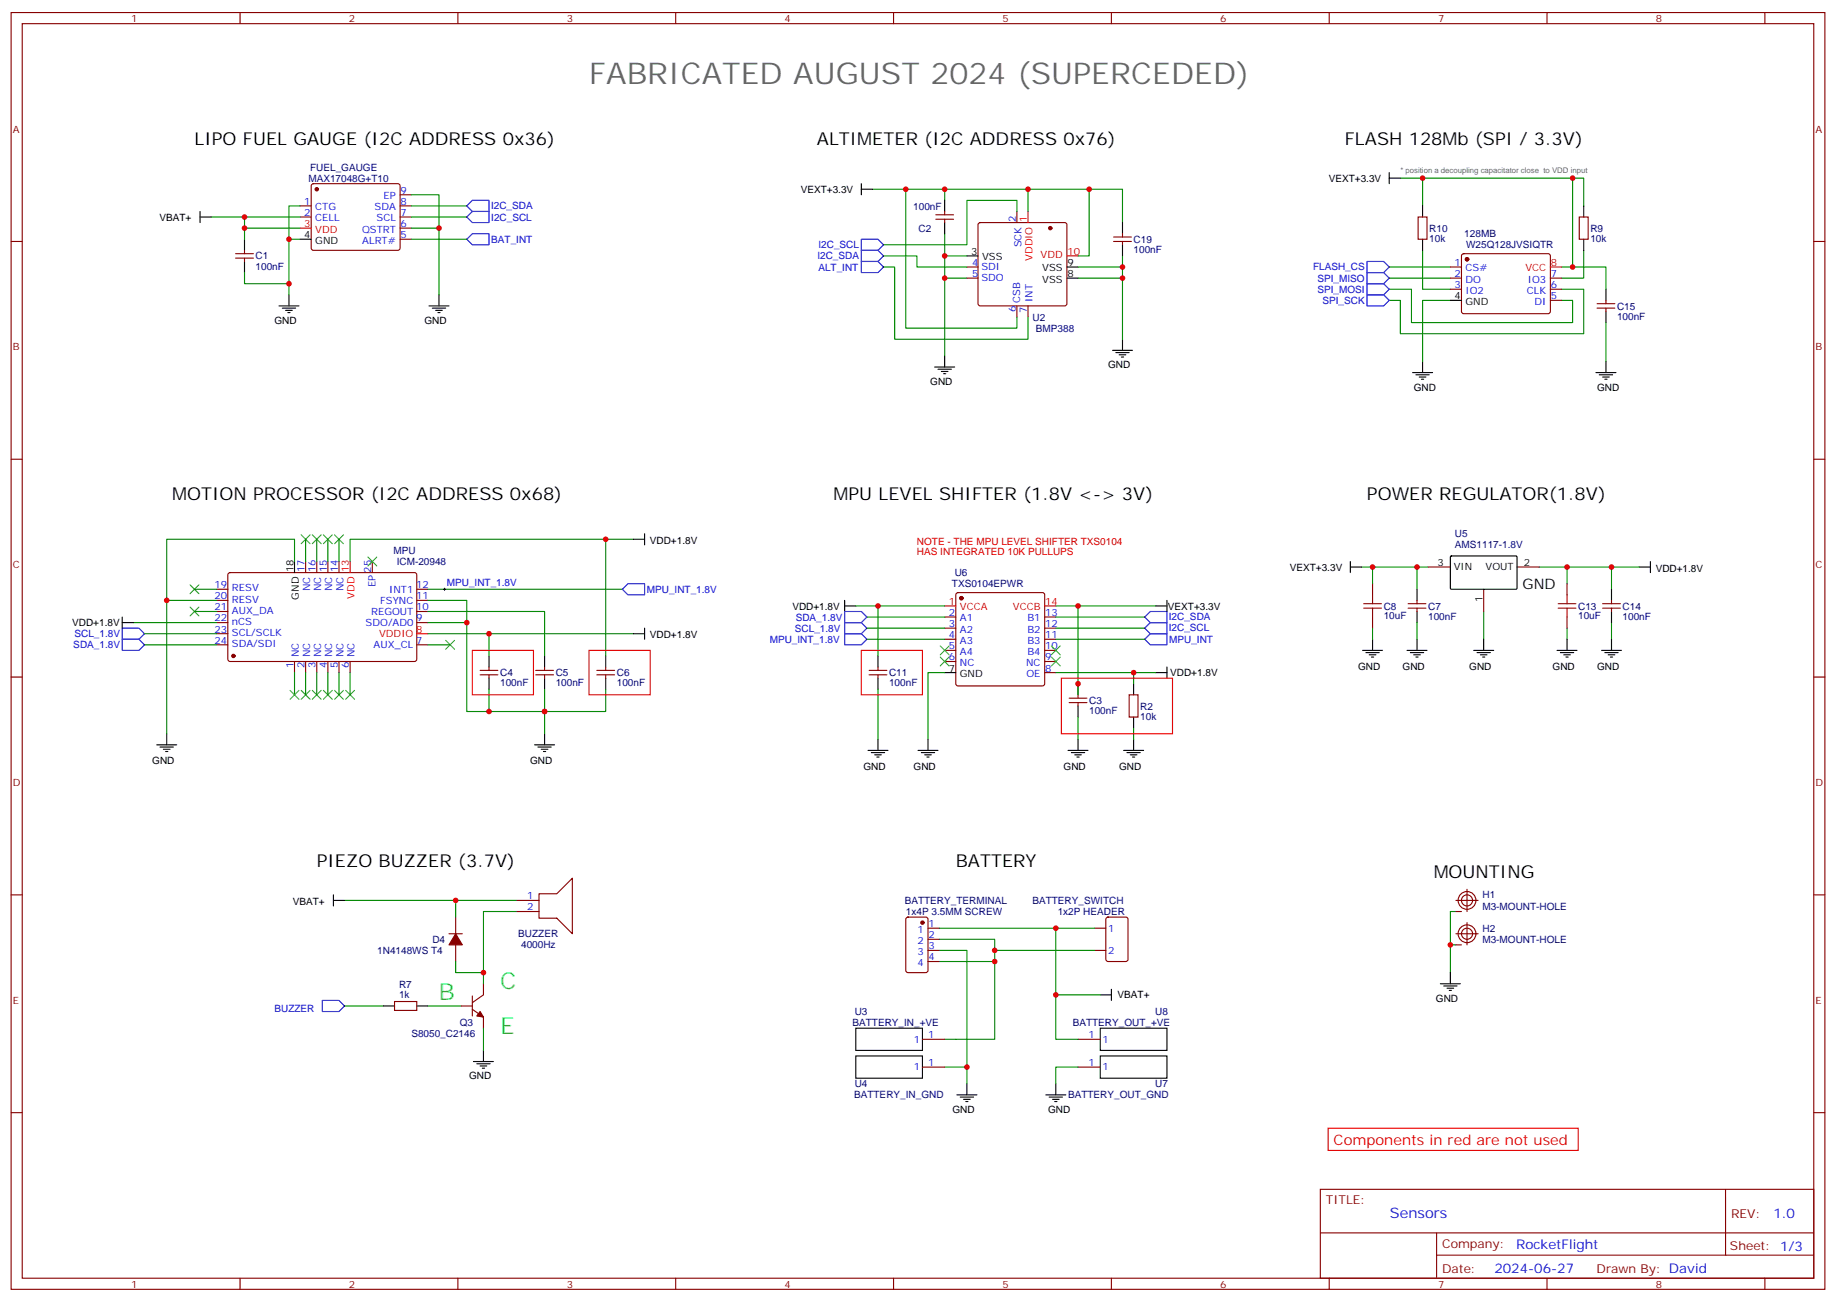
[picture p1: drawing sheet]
<svg xmlns="http://www.w3.org/2000/svg" width="583mm" height="413mm" viewBox="0 0 583 413" stroke-linecap="round" stroke-linejoin="round" font-family="sans-serif">
<g fill="none" stroke="#870000" stroke-width=".35">
<path d="M3.5 4h575.8v405.3h-575.8zM7.1 7.5h568.6v398.3h-568.6zM76.2 4v3.5M145.3 4v3.5M214.5 4v3.5M283.6 4v3.5M352.8 4v3.5M421.9 4v3.5M491.1 4v3.5M560.2 4v3.5M99 58.5l.5-.2h26.8l.5 .2 .2 .5-.1 20-.6 .5-27.1-.1-.4-.6v-19.8zM3.5 76.7h3.6"/>
<path d="M77.6 79.5v1M95.2 65.4h3.6M95.2 68.9h3.6M127 65.4h3.5M127 68.9h3.5M127 76h3.5M127 72.4h3.5M127 61.8h3.5M297 68.2h5.7M297 69.6h5.7M299.9 67.1v1.1M299.9 69.6v1.1"/>
<path d="M310.7 70.9l.4-.2h26.9l.5 .2 .2 .5v25l-.3 .5-.4 .2h-26.9l-.4-.2-.3-.5v-25zM322.8 67.1v3.6M353.5 76.7h5.6M353.5 75.2h5.6M356.3 74.2v1M356.3 76.7v1M450.1 68.9h2.9v7.1h-2.9zM501.3 68.9h2.8v7.1h-2.8zM575.7 76.7h3.6M74.8 80.5h5.6M74.8 82h5.6M77.6 82v1"/>
<path d="M306.9 84.8h3.5M306.9 88.3h3.5M322.8 97.1v3.5M326.3 97.1v3.5M460.4 84.8h3.5M460.4 88.3h3.5M460.4 91.8h3.5M464.1 80.7l.5-.2 27.1 .1 .4 .6v18l-.7 .4-27.1-.1-.4-.6v-17.7zM492.1 88.3h3.6M492.1 91.8h3.6M492.1 95.4h3.6M506.9 97.8h5.7"/>
<path d="M506.9 96.4h5.7M509.8 95.4v1M509.8 97.8v1.1M3.5 145.8h3.6M575.7 145.8h3.6M97 178.3v3.5M100.5 178.3v3.5M104.1 178.3v3.5M107.6 178.3v3.5M118.2 178.3v3.5M68.8 197.7h3.5M68.8 194.1h3.5"/>
<path d="M68.8 190.6h3.5M68.8 187.1h3.5M72.6 182l.4-.2h58.9l.4 .7-.1 27.1-.6 .4-58.8-.1-.5-.6v-26.8zM132.3 197.7h3.5M132.3 194.1h3.5M132.3 190.6h3.5M132.3 187.1h3.5M299.9 195.9h3.5M299.9 199.4h3.5M303.6 188.3l.5-.2h26.8l.5 .2 .2 .5v28.3l-.2 .5-.5 .2h-26.8l-.5-.3-.2-.4v-28.3zM331.6 195.9h3.5M331.6 199.4h3.5"/>
<path d="M435.7 185.3v3.5M435.7 195.9v3.5M447 193.1h5.6M447 191.7h5.6M449.8 190.6v1.1M449.8 193.1v1M453.3 180h7.1M471 187.1v7M481.5 180h7.1M497.4 185.3v3.5M497.4 195.9v3.5M508.7 193.1h5.6"/>
<path d="M508.7 191.7h5.6M511.5 190.6v1.1M511.5 193.1v1M3.5 214.9h3.6M68.8 204.7h3.5M68.8 201.2h3.5M93.5 210v3.5M97 210v3.5M100.5 210v3.5M104.1 210v3.5M107.6 210v3.5M111.1 210v3.5"/>
<path d="M132.3 204.7h3.5M152.4 214.2h5.6M152.4 212.8h5.6M155.2 211.8v1M155.2 214.2v1.1M170 214.2h5.7M170 212.8h5.7M172.9 211.8v1M172.9 214.2v1.1M189.4 214.2h5.7M189.4 212.8h5.7M192.3 211.8v1"/>
<path d="M192.3 214.2v1.1M275.9 214.2h5.6M275.9 212.8h5.6M278.7 211.8v1M278.7 214.2v1.1M299.9 203h3.5M299.9 206.5h3.5M299.9 210h3.5M331.6 203h3.5M331.6 206.5h3.5M331.6 210h3.5M331.6 213.5h3.5"/>
<path d="M575.7 214.9h3.6M339.4 221.7h5.6M339.4 223.1h5.6M342.2 220.6v1.1M342.2 223.1v1M358.4 220.6h2.8v7h-2.8zM3.5 284.1h3.6M142.5 296.4h4.3M144.6 291.1v5.3M144.6 300v5.3M164 289.4h7.1M164 285.9h7.1"/>
<path d="M171.1 283.7h5.6l5-4.9v17.6l-5-4.9h-5.6zM287.7 291.4l.5-.3h5.7l.6 .5 .1 16.5-.5 .6-5.9 .1-.6-.5-.1-16.4zM294.6 294.7h3.5M294.6 298.2h3.5M347.5 294.7h3.5M351.2 291.4l.5-.3h5.7l.6 .5 .1 13-.5 .6-5.9 .1-.6-.5-.1-12.9zM462.1 296.4h7.1M462.1 289.4h1.8M462.1 285.9h7.1M462.1 300h1.8M465.7 282.3v7.1M465.7 292.9v7.1"/>
<path d="M575.7 284.1h3.6M125.2 318h7.1v2.8h-7.1zM146.4 319.4h3.5M149.9 316.2v6.3M153.5 312.3v3.5l-3.6 2.5M294.6 301.7h3.5M294.6 305.3h3.5M347.5 301.7h3.5M149.9 320.4l3.6 2.5v3.5M292.8 330h7.1M292.8 338.8h7.1M342.2 330h7"/>
<path d="M342.2 338.8h7M3.5 353.2h3.6M575.7 353.2h3.6M419.1 377.6h156.6v28.2h-156.6zM547.7 377.6v20.9M419.1 391.4h156.5M456 398.5h119.6M456 391.4v14.1M76.2 405.8v3.5M145.3 405.8v3.5M214.5 405.8v3.5M283.6 405.8v3.5"/>
<path d="M352.8 405.8v3.5M421.9 405.8v3.5M491.1 405.8v3.5M560.2 405.8v3.5"/>
<circle cx="465.7" cy="285.9" r="2.82"/>
<circle cx="465.7" cy="296.4" r="2.82"/>
<circle cx="465.7" cy="285.9" r="1.76"/>
<circle cx="465.7" cy="296.4" r="1.76"/>
</g>
<g fill="#870000" stroke="#870000" stroke-width=".35">
<path d="M152.4 321.1l1.1 1.8-2.2-.4z"/>
<path d="M144.6 296.4l2.2 3.6h-4.3z"/>
<circle cx="100.5" cy="60.1" r=".53"/>
<circle cx="74.1" cy="208.2" r=".53"/>
<circle cx="465.7" cy="82.3" r=".53"/>
<circle cx="333.4" cy="72.4" r=".53"/>
<circle cx="292.8" cy="292.9" r=".53"/>
<circle cx="305.2" cy="189.9" r=".53"/>
</g>
<g fill="none" stroke="#f00" stroke-width=".35">
<path d="M95.2 72.4h3.6M326.3 67.1v3.6M338.7 81.2h3.5M492.1 84.8h3.6M111.1 178.3v3.5M299.9 192.4h3.5M331.6 192.4h3.5M132.3 201.2h3.5M149.9 206.5h19.4v14.1h-19.4zM187 206.5h19.4v14.1h-19.4zM273.4 206.5h19.4v14.1h-19.4zM336.9 215.3h35.3v17.6h-35.3z"/>
<path d="M421.6 358.2h79.3v7h-79.3z"/>
</g>
<g fill="none" stroke="#000" stroke-width=".35">
<path d="M273.4 58.3v3.5M441 56.6h3.5M441 54.8v3.5M63.5 68.9h3.5M63.5 67.1v3.6M77.6 76v3.5M95.2 76h3.6M273.4 60.1h3.5M299.9 63.6v3.5M299.9 70.7v3.5M356.3 70.7v3.5M356.3 77.7v3.5"/>
<path d="M451.6 65.4v3.5M451.6 76v3.5M502.7 65.4v3.5M502.7 76v3.5M77.6 83v3.5M88.5 97.1h6.4M89.6 97.8h4.2M90.7 98.5h2.1M91.4 99.2h.7M91.7 93.6v3.5M136.2 97.1h6.3M137.2 97.8h4.3"/>
<path d="M138.3 98.5h2.1M139 99.2h.7M139.3 93.6v3.5M306.9 81.2h3.5M338.7 88.3h3.5M338.7 84.8h3.5M460.4 95.4h3.5M509.8 91.8v3.6M509.8 98.9v3.5M296.7 116.5h6.3M297.7 117.2h4.3M298.8 117.9h2.1"/>
<path d="M299.5 118.6h.7M299.9 113v3.5M353.1 111.2h6.4M354.2 111.9h4.2M355.2 112.6h2.2M356 113.3h.7M356.3 107.7v3.5M448.4 118.3h6.3M449.4 119h4.3M450.5 119.7h2.1M451.6 114.8v3.5M506.6 118.3h6.3"/>
<path d="M507.6 119h4.3M508.7 119.7h2.1M509.8 114.8v3.5M451.2 120.4h.7M509.4 120.4h.7M93.5 178.3v3.5M201.1 171.2h3.5M204.6 169.4v3.6M428.6 178.3v3.5M460.4 176.7l.3-.2h20.7l.1 .3v10.1l-.3 .2-20.7-.1-.1-.3zM523.9 178.3v3.5M38.8 197.7h3.5"/>
<path d="M38.8 195.9v3.5M204.6 199.4v3.6M268.1 192.4h3.5M268.1 190.6v3.5M366.9 192.4h3.5M370.4 190.6v3.5M428.6 180h3.6M449.8 187.1v3.5M449.8 194.1v3.6M511.5 187.1v3.5M511.5 194.1v3.6M520.3 180h3.6"/>
<path d="M155.2 208.2v3.6M155.2 215.3v3.5M172.9 208.2v3.6M172.9 215.3v3.5M192.3 208.2v3.6M192.3 215.3v3.5M201.1 201.2h3.5M278.7 208.2v3.6M278.7 215.3v3.5M299.9 213.5h3.5M342.2 217.1v3.5M359.8 217.1v3.5"/>
<path d="M366.9 213.5h3.5M370.4 211.8v3.5M432.5 206.5h6.4M433.6 207.2h4.2M434.6 207.9h2.1M435.3 208.6h.7M435.7 203v3.5M446.6 206.5h6.4M447.7 207.2h4.2M448.7 207.9h2.1M449.4 208.6h.7M449.8 203v3.5"/>
<path d="M467.8 206.5h6.3M468.8 207.2h4.3M469.9 207.9h2.1M470.6 208.6h.7M471 203v3.5M494.2 206.5h6.4M495.3 207.2h4.2M496.4 207.9h2.1M497.1 208.6h.7M497.4 203v3.5M508.4 206.5h6.3M509.4 207.2h4.2"/>
<path d="M510.5 207.9h2.1M511.2 208.6h.7M511.5 203v3.5M49.7 236.5h6.4M50.8 237.2h4.2M51.9 237.9h2.1M52.6 238.6h.7M52.9 232.9v3.6M169.7 236.5h6.3M170.7 237.2h4.3M171.8 237.9h2.1M172.5 238.6h.7"/>
<path d="M172.9 232.9v3.6M275.5 238.2h6.4M276.6 238.9h4.2M277.6 239.6h2.2M278.7 234.7v3.5M291.4 238.2h6.3M292.5 238.9h4.2M293.5 239.6h2.1M294.6 234.7v3.5M339 238.2h6.4M340.1 238.9h4.2M341.1 239.6h2.2"/>
<path d="M342.2 224.1v3.5M342.2 234.7v3.5M356.7 238.2h6.3M357.7 238.9h4.2M358.8 239.6h2.1M359.8 227.6v3.6M359.8 234.7v3.5M278.3 240.3h.7M294.2 240.3h.7M341.8 240.3h.7M359.5 240.3h.7M105.8 285.9h3.6"/>
<path d="M105.8 284.1v3.5M121.7 319.4h3.5M132.3 319.4h3.5M349.2 315.8h3.6M352.8 314.1v3.5M457.2 312.3h6.3M458.3 313h4.2M459.3 313.7h2.1M460 314.4h.7M460.4 308.8v3.5M150.3 337h6.3M151.3 337.7h4.3"/>
<path d="M152.4 338.4h2.1M153.1 339.1h.7M153.5 333.5v3.5M271.6 326.4h21.2v7.1h-21.2zM271.6 335.2h21.2v7.1h-21.2zM349.2 335.2h21.2v7.1h-21.2zM349.2 326.4h21.2v7.1h-21.2zM303.7 347.6h6.4M304.8 348.3h4.2M305.9 349h2.1M306.6 349.7h.7M306.9 344.1v3.5"/>
<path d="M332 347.6h6.3M333 348.3h4.3M334.1 349h2.1M334.8 349.7h.7M335.1 344.1v3.5"/>
</g>
<g fill="none" stroke="#008700" stroke-width=".35">
<path d="M444.5 56.6h54.7v28.2h-3.5M451.6 56.6v8.8M499.2 56.6h3.5v8.8M67 68.9h10.6M77.6 72.4h17.6M95.2 68.9h-17.6v7.1M95.2 76h-3.5v17.6M95.2 65.4h-3.5v10.6M130.5 72.4h8.8v21.2M130.5 61.8h8.8v10.6M130.5 68.9h17.7M130.5 76h17.7"/>
<path d="M130.5 65.4h17.7M276.9 60.1h10.6v44.1h35.3v-3.6M287.5 60.1h12.4v3.5M299.9 74.2v7h7M299.9 60.1h26.4v7M322.8 67.1v-3.5h-15.9v14.1h-26.4M326.3 60.1h30v10.6M345.7 60.1v21.1h-3.5M451.6 79.5v12.3h8.8M502.7 79.5v8.8h-7M77.6 86.5v3.6h14.1M280.5 84.8h3.5v22.9h42.3v-7.1"/>
<path d="M280.5 81.2h10.5v3.6h15.9M299.9 88.3h7M299.9 81.2v31.8M342.2 88.3h14.1M356.3 81.2v3.6h-14.1M356.3 84.8v22.9M441 91.8h7v10.6h51.2v-7h-3.5M441 88.3h19.4M441 84.8h19.4M460.4 95.4h-8.8v19.4M495.7 91.8h7v14.1h-58.2v-10.5h-3.5M499.2 84.8h10.6v7"/>
<path d="M509.8 102.4v12.4M93.5 178.3v-7.1h-40.6v19.4M97 171.2v7.1M100.5 171.2v7.1M104.1 171.2v7.1M107.6 171.2v7.1M192.3 171.2v37M201.1 171.2h-90v7.1M42.3 197.7h26.5M61.7 194.1h7.1M61.7 187.1h7.1M68.8 190.6h-15.9v42.3"/>
<path d="M135.8 197.7h12.4v28.2h7M135.8 190.6h12.4v7.1M135.8 194.1h37.1v14.1M135.8 187.1h61.8M271.6 192.4h28.3M275.2 195.9h24.7M275.2 199.4h24.7M278.7 192.4v15.8M335.1 192.4h31.8M335.1 195.9h28.3M335.1 199.4h28.3M342.2 192.4v28.2"/>
<path d="M432.2 180h21.1M435.7 180v5.3M435.7 199.4v3.6M449.8 180v7.1M449.8 197.7v5.3M471 194.1v8.9M488.6 180h31.7M497.4 180v5.3M497.4 199.4v3.6M511.5 180v7.1M511.5 197.7v5.3M45.9 204.7h22.9"/>
<path d="M45.9 201.2h22.9M93.5 213.5v7.1M97 213.5v7.1M100.5 213.5v7.1M104.1 213.5v7.1M107.6 213.5v7.1M111.1 213.5v7.1M135.8 201.2h19.4v7M135.8 204.7h7.1M155.2 218.8v7.1h17.7v7M155.2 201.2h45.9M172.9 218.8v7.1h19.4v-7.1"/>
<path d="M275.2 203h24.7M278.7 218.8v15.9M299.9 213.5h-5.3v21.2M335.1 203h28.3M335.1 213.5h31.8M359.8 213.5v3.6M342.2 227.6v7.1M359.8 231.2v3.5M109.4 285.9h54.6M144.6 285.9v5.2M164 289.4h-10.5v22.9M298.1 298.2h17.6v7.1"/>
<path d="M298.1 294.7h49.4M335.1 294.7v35.3h7.1M460.4 300h1.7M462.1 289.4h-1.7v19.4M109.4 319.4h12.3M135.8 319.4h10.6M144.6 305.3v3.5h8.9M298.1 305.3h17.6v24.7h-15.8M298.1 301.7h8.8v37.1M315.7 301.7h31.8M335.1 315.8h14.1M153.5 326.4v7.1"/>
<path d="M299.9 338.8h7v5.3M342.2 338.8h-7.1v5.3"/>
</g>
<g fill="none" stroke="#00f" stroke-width=".35">
<path d="M148.2 68.9l1.7-1.8h5.3v3.6h-5.3zM148.2 76l1.7-1.8h5.3v3.5h-5.3zM149.9 63.6h5.3v3.5h-5.3l-1.7-1.7zM273.4 79.5h5.3l1.8 1.7-1.8 1.8h-5.3zM273.4 76h5.3l1.8 1.7-1.8 1.8h-5.3zM273.4 83h5.3l1.8 1.8-1.8 1.7h-5.3zM433.9 93.6h5.3l1.8 1.8-1.8 1.7h-5.3zM433.9 83h5.3l1.8 1.8-1.8 1.7h-5.3zM433.9 86.5h5.3l1.8 1.8-1.8 1.8h-5.3zM433.9 90.1h5.3l1.8 1.7-1.8 1.8h-5.3zM38.8 199.4h5.3l1.8 1.8-1.8 1.8h-5.3zM197.6 187.1l1.7-1.8h5.3v3.5h-5.3z"/>
<path d="M268.1 197.7h5.3l1.8 1.7-1.8 1.8h-5.3zM268.1 194.1h5.3l1.8 1.8-1.8 1.8h-5.3zM363.4 199.4l1.7-1.7h5.3v3.5h-5.3zM365.1 194.1h5.3v3.6h-5.3l-1.7-1.8zM38.8 203h5.3l1.8 1.7-1.8 1.8h-5.3zM268.1 201.2h5.3l1.8 1.8-1.8 1.7h-5.3zM363.4 203l1.7-1.8h5.3v3.5h-5.3zM102.3 317.6h5.3l1.8 1.8-1.8 1.7h-5.3z"/>
</g>
<g fill="none" stroke="#3c3" stroke-width=".35">
<path d="M95.6 169.8l2.8 2.8M98.4 169.8l-2.8 2.8M99.1 169.8l2.9 2.8M102 169.8l-2.9 2.8M102.7 169.8l2.8 2.8M105.5 169.8l-2.8 2.8M106.2 169.8l2.8 2.8M109 169.8l-2.8 2.8M116.8 176.8l2.8 2.9M119.6 176.8l-2.8 2.9M60.3 192.7l2.8 2.8M60.3 185.7l2.8 2.8"/>
<path d="M63.1 192.7l-2.8 2.8M63.1 185.7l-2.8 2.8M92.1 219.2l2.8 2.8M94.9 219.2l-2.8 2.8M95.6 219.2l2.8 2.8M98.4 219.2l-2.8 2.8M99.1 219.2l2.9 2.8M102 219.2l-2.9 2.8M102.7 219.2l2.8 2.8M105.5 219.2l-2.8 2.8M106.2 219.2l2.8 2.8M109 219.2l-2.8 2.8"/>
<path d="M109.7 219.2l2.8 2.8M112.5 219.2l-2.8 2.8M141.5 203.3l2.8 2.8M144.3 203.3l-2.8 2.8M298.4 205.1l2.9 2.8M298.4 208.6l2.9 2.8M301.3 205.1l-2.9 2.8M301.3 208.6l-2.9 2.8M333.7 205.1l2.8 2.8M333.7 208.6l2.8 2.8M336.5 205.1l-2.8 2.8M336.5 208.6l-2.8 2.8"/>
</g>
<path d="M140.8 187.1h.7M141.1 186.7v.7" fill="none" stroke="#000" stroke-width=".32"/>
<path d="M432.9 193.1h5.6M432.9 191.7h5.6M435.7 188.8v2.9M435.7 193.1v2.8M494.6 193.1h5.6M494.6 191.7h5.6M497.4 188.8v2.9M497.4 193.1v2.8" fill="none" stroke="#a10000" stroke-width=".35"/>
<g fill="#c00">
<circle cx="77.6" cy="72.4" r=".88"/>
<circle cx="91.7" cy="90.1" r=".88"/>
<circle cx="91.7" cy="76" r=".88"/>
<circle cx="77.6" cy="68.9" r=".88"/>
<circle cx="139.3" cy="72.4" r=".88"/>
<circle cx="52.9" cy="190.6" r=".88"/>
<circle cx="155.2" cy="201.2" r=".88"/>
<circle cx="451.6" cy="56.6" r=".88"/>
<circle cx="499.2" cy="56.6" r=".88"/>
<circle cx="153.5" cy="308.8" r=".88"/>
<circle cx="144.6" cy="285.9" r=".88"/>
<circle cx="155.2" cy="225.9" r=".88"/>
<circle cx="148.2" cy="197.7" r=".88"/>
<circle cx="356.3" cy="84.8" r=".88"/>
<circle cx="356.3" cy="88.3" r=".88"/>
<circle cx="299.9" cy="88.3" r=".88"/>
<circle cx="299.9" cy="81.2" r=".88"/>
<circle cx="299.9" cy="60.1" r=".88"/>
<circle cx="287.5" cy="60.1" r=".88"/>
<circle cx="326.3" cy="60.1" r=".88"/>
<circle cx="345.7" cy="60.1" r=".88"/>
<circle cx="499.2" cy="84.8" r=".88"/>
<circle cx="497.4" cy="180" r=".88"/>
<circle cx="511.5" cy="180" r=".88"/>
<circle cx="460.4" cy="300" r=".88"/>
<circle cx="278.7" cy="192.4" r=".88"/>
<circle cx="342.2" cy="192.4" r=".88"/>
<circle cx="359.8" cy="213.5" r=".88"/>
<circle cx="172.9" cy="225.9" r=".88"/>
<circle cx="192.3" cy="171.2" r=".88"/>
<circle cx="449.8" cy="180" r=".88"/>
<circle cx="435.7" cy="180" r=".88"/>
<circle cx="342.2" cy="217.1" r=".88"/>
<circle cx="315.7" cy="305.3" r=".88"/>
<circle cx="306.9" cy="338.8" r=".88"/>
<circle cx="335.1" cy="294.7" r=".88"/>
<circle cx="315.7" cy="301.7" r=".88"/>
<circle cx="335.1" cy="315.8" r=".88"/>
</g>
<text font-size="9.5" fill="#666" x="187" y="26.6">FABRICATED AUGUST 2024 (SUPERCEDED)</text>
<g font-size="7.4" fill="#0f6">
<text x="139.3" y="317.6">B</text>
<text x="158.7" y="314.1">C</text>
<text x="158.7" y="328.2">E</text>
</g>
<g font-size="5.6">
<text x="61.7" y="46">LIPO FUEL GAUGE (I2C ADDRESS 0x36)</text>
<text x="259.3" y="46">ALTIMETER (I2C ADDRESS 0x76)</text>
<text x="426.9" y="46">FLASH 128Mb (SPI / 3.3V)</text>
<text x="54.7" y="158.9">MOTION PROCESSOR (I2C ADDRESS 0x68)</text>
<text x="264.6" y="158.9">MPU LEVEL SHIFTER (1.8V &lt;-&gt; 3V)</text>
<text x="433.9" y="158.9">POWER REGULATOR(1.8V)</text>
<text x="100.5" y="275.3">PIEZO BUZZER (3.7V)</text>
<text x="303.4" y="275.3">BATTERY</text>
<text x="455.1" y="278.8">MOUNTING</text>
</g>
<text font-size="4.6" x="483.3" y="187.1">GND</text>
<text font-size="4.6" fill="#f00" x="423.3" y="363.5">Components in red are not used</text>
<text font-size="4.6" fill="#00f" x="441.2" y="386.6">Sensors</text>
<g font-size="4.2" fill="#00f">
<text x="562.9" y="386.8">1.0</text>
<text x="481.3" y="396.4">RocketFlight</text>
<text x="474.4" y="404.2">2024-06-27</text>
</g>
<g font-size="3.9" fill="#800">
<text x="420.9" y="382.2">TITLE:</text>
<text x="549.5" y="386.8">REV:</text>
<text x="457.8" y="396.4">Company:</text>
<text x="549.1" y="397">Sheet: 1/3</text>
<text x="457.8" y="404">Date:</text>
<text x="506.8" y="404.1">Drawn By: David</text>
</g>
<g font-size="3.2" fill="#800">
<text x="41.6" y="7">1</text>
<text x="110.8" y="7">2</text>
<text x="179.9" y="7">3</text>
<text x="249.1" y="7">4</text>
<text x="318.2" y="7">5</text>
<text x="387.3" y="7">6</text>
<text x="456.5" y="7">7</text>
<text x="525.6" y="7">8</text>
<text x="4.1" y="42.1">A</text>
<text x="576.3" y="42.1">A</text>
<text x="4.1" y="111.2">B</text>
<text x="576.3" y="111.2">B</text>
<text x="4.1" y="180.4">C</text>
<text x="576.3" y="180.4">C</text>
<text x="4.1" y="249.5">D</text>
<text x="576.3" y="249.5">D</text>
<text x="4.1" y="318.7">E</text>
<text x="576.3" y="318.7">E</text>
<text x="41.6" y="408.8">1</text>
<text x="110.8" y="408.8">2</text>
<text x="179.9" y="408.8">3</text>
<text x="249.1" y="408.8">4</text>
<text x="318.2" y="408.8">5</text>
<text x="387.3" y="408.8">6</text>
<text x="456.5" y="408.8">7</text>
<text x="525.6" y="408.8">8</text>
</g>
<g font-size="3.2" fill="#000080">
<text x="97.9" y="57.7">MAX17048G+T10</text>
<text x="98.4" y="54.2">FUEL_GAUGE</text>
<text x="289.9" y="66.5">100nF</text>
<text x="291.5" y="73.6">C2</text>
<text x="359.8" y="77.1">C19</text>
<text x="453.7" y="76.7">10k</text>
<text x="453.7" y="73.6">R10</text>
<text x="464.8" y="75.3">128MB</text>
<text x="504.8" y="76.7">10k</text>
<text x="504.8" y="73.6">R9</text>
<text x="81.1" y="82.4">C1</text>
<text x="359.8" y="80.3">100nF</text>
<text x="465.4" y="78.8">W25Q128JVSIQTR</text>
<text x="81.1" y="85.6">100nF</text>
<text x="327.7" y="101.8">U2</text>
<text x="513.3" y="101.5">100nF</text>
<text x="513.3" y="98.3">C15</text>
<text x="328.8" y="105.3">BMP388</text>
<text x="461.8" y="170.6">U5</text>
<text x="124.9" y="175.9">MPU</text>
<text x="125.9" y="179.4">ICM-20948</text>
<text x="461.8" y="174.1">AMS1117-1.8V</text>
<text x="303" y="182.9">U6</text>
<text x="302.2" y="186.5">TXS0104EPWR</text>
<text x="439.2" y="196.7">10uF</text>
<text x="439.2" y="193.5">C8</text>
<text x="453.3" y="196.7">100nF</text>
<text x="453.3" y="193.5">C7</text>
<text x="500.9" y="196.7">10uF</text>
<text x="500.9" y="193.5">C13</text>
<text x="515.1" y="196.7">100nF</text>
<text x="515.1" y="193.5">C14</text>
<text x="158.7" y="214.7">C4</text>
<text x="176.4" y="214.7">C5</text>
<text x="195.8" y="214.7">C6</text>
<text x="282.2" y="214.7">C11</text>
<text x="158.7" y="217.9">100nF</text>
<text x="176.4" y="217.9">100nF</text>
<text x="195.8" y="217.9">100nF</text>
<text x="282.2" y="217.9">100nF</text>
<text x="345.7" y="226.7">100nF</text>
<text x="345.7" y="223.5">C3</text>
<text x="361.9" y="225.3">R2</text>
<text x="361.9" y="228.5">10k</text>
<text x="287.2" y="287">BATTERY_TERMINAL</text>
<text x="327.7" y="287">BATTERY_SWITCH</text>
<text x="470.6" y="285.2">H1</text>
<text x="287.6" y="290.5">1x4P 3.5MM SCREW</text>
<text x="335.8" y="290.5">1x2P HEADER</text>
<text x="470.6" y="288.8">M3-MOUNT-HOLE</text>
<text x="137.2" y="299.3">D4</text>
<text x="164.5" y="297.6">BUZZER</text>
<text x="470.6" y="299.3">M3-MOUNT-HOLE</text>
<text x="470.6" y="295.8">H2</text>
<text x="119.8" y="302.9">1N4148WS T4</text>
<text x="165.4" y="301.1">4000Hz</text>
<text x="126.7" y="316.9">1k</text>
<text x="126.7" y="313.7">R7</text>
<text x="271.3" y="322.3">U3</text>
<text x="366.7" y="322.3">U8</text>
<text x="130.6" y="329.3">S8050_C2146</text>
<text x="146" y="325.8">Q3</text>
<text x="270.6" y="325.8">BATTERY_IN_+VE</text>
<text x="340.5" y="325.8">BATTERY_OUT_+VE</text>
<text x="271.3" y="345.2">U4</text>
<text x="366.7" y="345.2">U7</text>
<text x="271.1" y="348.7">BATTERY_IN_GND</text>
<text x="339" y="348.7">BATTERY_OUT_GND</text>
</g>
<g font-size="3.2">
<text x="421.8" y="57.7">VEXT+3.3V</text>
<text x="254.2" y="61.2">VEXT+3.3V</text>
<text x="50.6" y="70.2">VBAT+</text>
<text x="96.6" y="75.6">4</text>
<text x="100.1" y="77.4">GND</text>
<text x="308.3" y="80.9">3</text>
<text x="311.7" y="82.7">VSS</text>
<text x="330.9" y="89.7">VSS</text>
<text x="330.9" y="86.2">VSS</text>
<text x="338.8" y="87.9">8</text>
<text x="338.8" y="84.4">9</text>
<text x="461.7" y="95">4</text>
<text x="465.2" y="96.8">GND</text>
<text x="87.1" y="102.8">GND</text>
<text x="134.8" y="102.8">GND</text>
<text x="351.7" y="116.9">GND</text>
<text x="295.3" y="122.2">GND</text>
<text x="448.7" y="124.1">GND</text>
<text x="506.9" y="124.1">GND</text>
<text x="206.3" y="172.7">VDD+1.8V</text>
<text x="456.2" y="179.7">3</text>
<text x="483.7" y="179.7">2</text>
<text x="93.1" y="181.6" transform="rotate(-90 93.1 181.6)">18</text>
<text x="409.4" y="181.2">VEXT+3.3V</text>
<text x="461.4" y="181.1">VIN</text>
<text x="471.5" y="181.1">VOUT</text>
<text x="525.5" y="181.5">VDD+1.8V</text>
<text x="94.9" y="190.4" transform="rotate(-90 94.9 190.4)">GND</text>
<text x="470.6" y="191.2" transform="rotate(-90 470.6 191.2)">1</text>
<text x="251.5" y="193.5">VDD+1.8V</text>
<text x="370.7" y="193.5">VEXT+3.3V</text>
<text x="22.9" y="198.8">VDD+1.8V</text>
<text x="206.3" y="202.6">VDD+1.8V</text>
<text x="301.2" y="213.2">7</text>
<text x="304.7" y="214.9">GND</text>
<text x="371.4" y="214.7">VDD+1.8V</text>
<text x="431.1" y="212.6">GND</text>
<text x="445.2" y="212.6">GND</text>
<text x="466.4" y="212.6">GND</text>
<text x="492.8" y="212.6">GND</text>
<text x="506.9" y="212.6">GND</text>
<text x="48.3" y="242.6">GND</text>
<text x="168.3" y="242.6">GND</text>
<text x="274.1" y="244.3">GND</text>
<text x="290" y="244.3">GND</text>
<text x="337.6" y="244.3">GND</text>
<text x="355.2" y="244.3">GND</text>
<text x="92.9" y="287.2">VBAT+</text>
<text x="354.8" y="317">VBAT+</text>
<text x="455.8" y="318">GND</text>
<text x="148.9" y="342.7">GND</text>
<text x="302.3" y="353.2">GND</text>
<text x="332.7" y="353.2">GND</text>
</g>
<g font-size="3.2" fill="#00f">
<text x="96.6" y="65">1</text>
<text x="121.8" y="63.3">EP</text>
<text x="127.2" y="65">8</text>
<text x="127.2" y="61.5">9</text>
<text x="96.6" y="68.5">2</text>
<text x="100.1" y="66.8">CTG</text>
<text x="100.1" y="70.3">CELL</text>
<text x="118.9" y="66.8">SDA</text>
<text x="119.5" y="70.3">SCL</text>
<text x="127.2" y="68.5">7</text>
<text x="155.9" y="66.5">I2C_SDA</text>
<text x="155.9" y="70">I2C_SCL</text>
<text x="322.4" y="70.5" transform="rotate(-90 322.4 70.5)">2</text>
<text x="114.9" y="73.8">QSTRT</text>
<text x="115" y="77.4">ALRT#</text>
<text x="127.2" y="75.6">5</text>
<text x="127.2" y="72.1">6</text>
<text x="155.9" y="77.1">BAT_INT</text>
<text x="259.5" y="82.4">I2C_SDA</text>
<text x="259.8" y="78.8">I2C_SCL</text>
<text x="324.2" y="78.5" transform="rotate(-90 324.2 78.5)">SCK</text>
<text x="259.8" y="85.9">ALT_INT</text>
<text x="308.6" y="84.4">4</text>
<text x="308.6" y="87.9">5</text>
<text x="311.5" y="85.8">SDI</text>
<text x="311.5" y="89.4">SDO</text>
<text x="416.8" y="85.7">FLASH_CS</text>
<text x="418.2" y="89.4">SPI_MISO</text>
<text x="461.7" y="84.4">1</text>
<text x="461.7" y="87.9">2</text>
<text x="465.2" y="86.2">CS#</text>
<text x="465.2" y="89.7">DO</text>
<text x="485" y="89.7">IO3</text>
<text x="492.3" y="87.9">7</text>
<text x="327.7" y="95.8" transform="rotate(-90 327.7 95.8)">INT</text>
<text x="418.2" y="92.9">SPI_MOSI</text>
<text x="461.7" y="91.5">3</text>
<text x="465.2" y="93.2">IO2</text>
<text x="484.6" y="93.2">CLK</text>
<text x="492.3" y="95">5</text>
<text x="492.3" y="91.5">6</text>
<text x="322.4" y="99" transform="rotate(-90 322.4 99)">6</text>
<text x="323.8" y="96.1" transform="rotate(-90 323.8 96.1)">CSB</text>
<text x="326" y="99.3" transform="rotate(-90 326 99.3)">7</text>
<text x="419.8" y="96.5">SPI_SCK</text>
<text x="487" y="96.8">DI</text>
<text x="96.7" y="181.6" transform="rotate(-90 96.7 181.6)">17</text>
<text x="100.2" y="181.6" transform="rotate(-90 100.2 181.6)">16</text>
<text x="103.7" y="181.6" transform="rotate(-90 103.7 181.6)">15</text>
<text x="107.2" y="181.6" transform="rotate(-90 107.2 181.6)">14</text>
<text x="117.8" y="181.8" transform="rotate(-90 117.8 181.8)">25</text>
<text x="68.1" y="186.7">19</text>
<text x="68.1" y="190.3">20</text>
<text x="73.6" y="187.8">RESV</text>
<text x="73.6" y="191.3">RESV</text>
<text x="98.4" y="187.7" transform="rotate(-90 98.4 187.7)">NC</text>
<text x="102" y="187.7" transform="rotate(-90 102 187.7)">NC</text>
<text x="105.5" y="187.7" transform="rotate(-90 105.5 187.7)">NC</text>
<text x="109" y="187.7" transform="rotate(-90 109 187.7)">NC</text>
<text x="119.2" y="186.4" transform="rotate(-90 119.2 186.4)">EP</text>
<text x="120.7" y="191.7">FSYNC</text>
<text x="123.6" y="188.1">INT1</text>
<text x="132.1" y="190.3">11</text>
<text x="132.1" y="186.7">12</text>
<text x="141.8" y="186.2">MPU_INT_1.8V</text>
<text x="205.3" y="188.3">MPU_INT_1.8V</text>
<text x="68.1" y="193.8">21</text>
<text x="68.1" y="197.3">22</text>
<text x="73.6" y="194.8">AUX_DA</text>
<text x="117.8" y="195.2">REGOUT</text>
<text x="132.1" y="197.3">9</text>
<text x="132.1" y="193.8">10</text>
<text x="252.6" y="197">SDA_1.8V</text>
<text x="301.2" y="195.5">2</text>
<text x="304.7" y="197.3">A1</text>
<text x="326.1" y="197.3">B1</text>
<text x="331.8" y="195.5">13</text>
<text x="371" y="196.9">I2C_SDA</text>
<text x="23.6" y="202.3">SCL_1.8V</text>
<text x="68.1" y="200.8">23</text>
<text x="73.6" y="198.4">nCS</text>
<text x="73.6" y="201.9">SCL/SCLK</text>
<text x="116" y="198.7">SDO/AD0</text>
<text x="252.3" y="200.5">SCL_1.8V</text>
<text x="301.2" y="199.1">3</text>
<text x="301.2" y="202.6">4</text>
<text x="304.7" y="200.8">A2</text>
<text x="326.1" y="200.8">B2</text>
<text x="331.8" y="202.6">11</text>
<text x="331.8" y="199.1">12</text>
<text x="371" y="200.4">I2C_SCL</text>
<text x="23.3" y="205.8">SDA_1.8V</text>
<text x="68.1" y="204.4">24</text>
<text x="73.6" y="205.4">SDA/SDI</text>
<text x="94.9" y="208.7" transform="rotate(-90 94.9 208.7)">NC</text>
<text x="98.4" y="208.7" transform="rotate(-90 98.4 208.7)">NC</text>
<text x="102" y="208.7" transform="rotate(-90 102 208.7)">NC</text>
<text x="105.5" y="208.7" transform="rotate(-90 105.5 208.7)">NC</text>
<text x="109" y="208.7" transform="rotate(-90 109 208.7)">NC</text>
<text x="112.5" y="208.7" transform="rotate(-90 112.5 208.7)">NC</text>
<text x="118.6" y="205.8">AUX_CL</text>
<text x="132.1" y="204.4">7</text>
<text x="244.3" y="204.2">MPU_INT_1.8V</text>
<text x="301.2" y="206.1">5</text>
<text x="301.2" y="209.7">6</text>
<text x="304.7" y="204.4">A3</text>
<text x="304.7" y="207.9">A4</text>
<text x="326.1" y="207.9">B4</text>
<text x="326.1" y="204.4">B3</text>
<text x="331.8" y="209.7">9</text>
<text x="331.8" y="206.1">10</text>
<text x="371.1" y="204.1">MPU_INT</text>
<text x="93.1" y="212.2" transform="rotate(-90 93.1 212.2)">1</text>
<text x="96.7" y="212.2" transform="rotate(-90 96.7 212.2)">2</text>
<text x="100.2" y="212.2" transform="rotate(-90 100.2 212.2)">3</text>
<text x="103.7" y="212.2" transform="rotate(-90 103.7 212.2)">4</text>
<text x="107.2" y="212.2" transform="rotate(-90 107.2 212.2)">5</text>
<text x="110.8" y="212.2" transform="rotate(-90 110.8 212.2)">6</text>
<text x="304.7" y="211.4">NC</text>
<text x="325.7" y="211.4">NC</text>
<text x="325.8" y="214.9">OE</text>
<text x="331.8" y="213.2">8</text>
<text x="167.3" y="285.5">1</text>
<text x="167.3" y="289">2</text>
<text x="291.2" y="296.1">1</text>
<text x="291.2" y="299.6">2</text>
<text x="294.7" y="294.3">1</text>
<text x="294.7" y="297.9">2</text>
<text x="351.7" y="295.7">1</text>
<text x="291.2" y="303.1">3</text>
<text x="294.7" y="301.4">3</text>
<text x="294.7" y="304.9">4</text>
<text x="351.7" y="302.8">2</text>
<text x="291.2" y="306.7">4</text>
<text x="87.1" y="321.1">BUZZER</text>
<text x="294.6" y="329.6">1</text>
<text x="345.5" y="329.6">1</text>
<text x="290.1" y="331">1</text>
<text x="350" y="331">1</text>
<text x="290.1" y="339.8">1</text>
<text x="294.6" y="338.4">1</text>
<text x="345.5" y="338.4">1</text>
<text x="350" y="339.8">1</text>
</g>
<g font-size="3.2" fill="#f00">
<text x="326" y="70.5" transform="rotate(-90 326 70.5)">1</text>
<text x="96.6" y="72.1">3</text>
<text x="100.1" y="73.8">VDD</text>
<text x="327.7" y="82.9" transform="rotate(-90 327.7 82.9)">VDDIO</text>
<text x="330.3" y="82">VDD</text>
<text x="338.8" y="80.9">10</text>
<text x="484.2" y="86.2">VCC</text>
<text x="492.3" y="84.4">8</text>
<text x="291" y="173">NOTE - THE MPU LEVEL SHIFTER TXS0104</text>
<text x="291" y="176.1">HAS INTEGRATED 10K PULLUPS</text>
<text x="110.8" y="181.6" transform="rotate(-90 110.8 181.6)">13</text>
<text x="112.5" y="190.2" transform="rotate(-90 112.5 190.2)">VDD</text>
<text x="301.2" y="192">1</text>
<text x="304.7" y="193.8">VCCA</text>
<text x="321.5" y="193.8">VCCB</text>
<text x="331.8" y="192">14</text>
<text x="120.3" y="202.2">VDDIO</text>
<text x="132.1" y="200.8">8</text>
</g>
<text font-size="2.5" fill="#666" x="444.5" y="54.8">* position a decoupling capacitator close to VDD input</text>
</svg>
